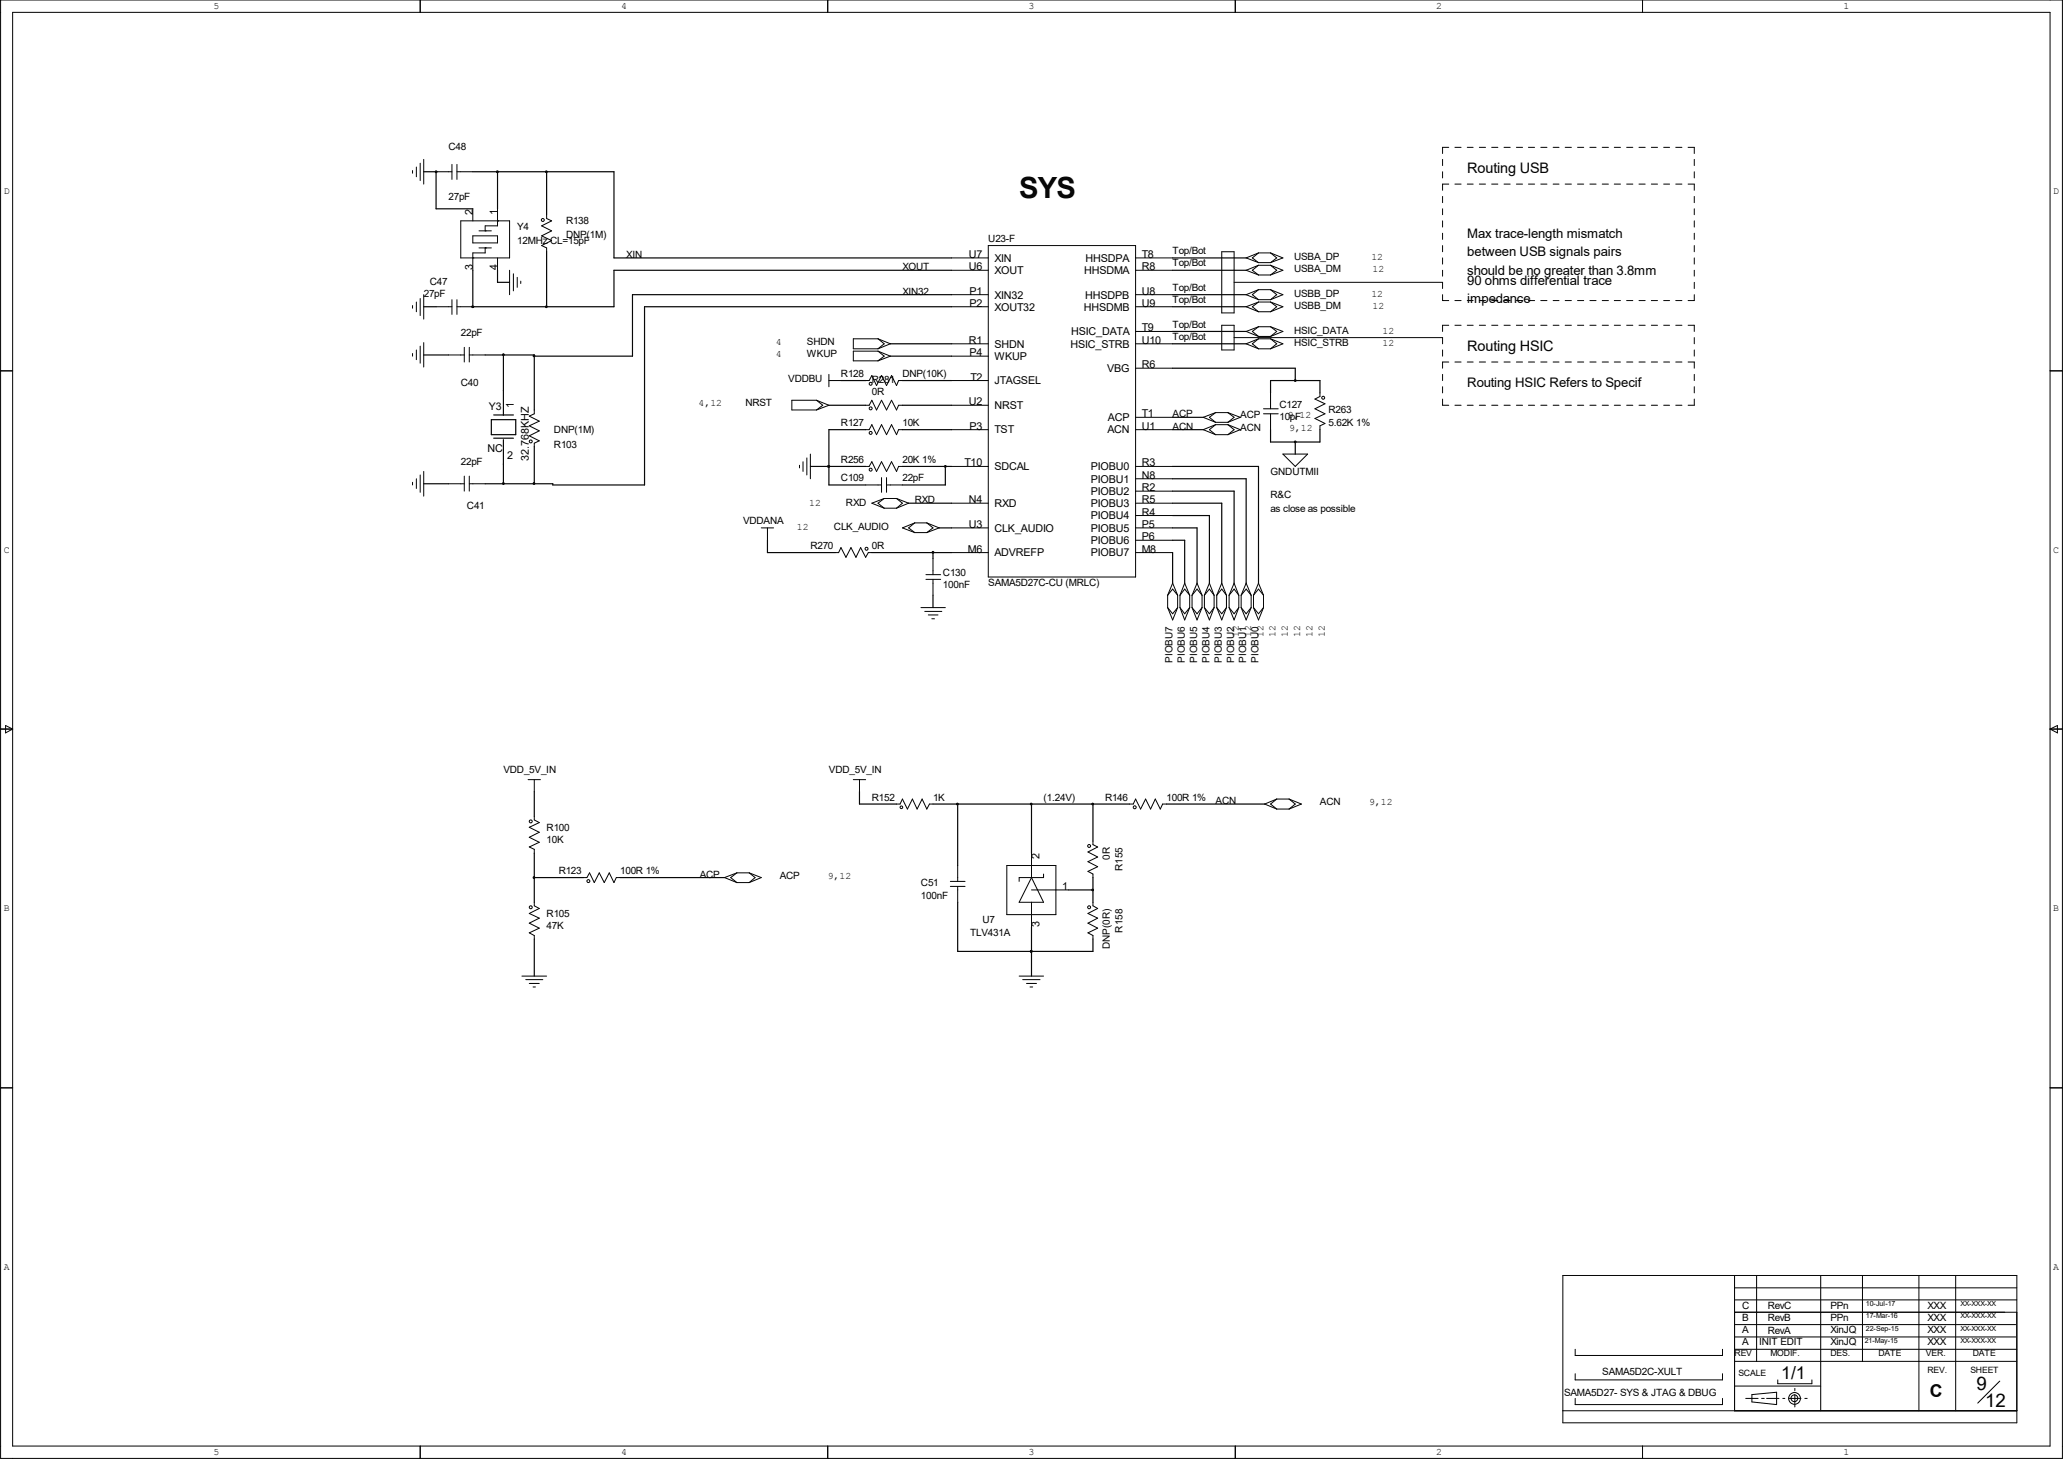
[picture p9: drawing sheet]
<svg xmlns="http://www.w3.org/2000/svg" width="297mm" height="210mm" viewBox="0 0 297 210" stroke-linecap="round" stroke-linejoin="round" font-family="sans-serif">
<g fill="none" stroke="#000" stroke-width=".14">
<path d="M.1 0h296.8v209.9h-296.8zM1.8 1.8h293.3v206.4h-293.3zM60.5 0v1.8M119.2 0v1.8M177.8 0v1.8M236.5 0v1.8M59.4 24.6v.3M59.9 24v1.4M60.5 23.5v2.5M61 22.9v3.6M62.8 24.7h2.3M65.1 23.7v2.1"/>
<path d="M65.8 24.7h2.3M65.8 23.7v2.1M66.3 31.8h7.1v5.3h-7.1zM68.1 37.1h.1M68.1 34h3.5v1h-3.5zM68.1 30.1v1.7M69 33.2h1.7M69 35.7h1.7M69.8 33.2h.1M69.8 35.7h.1M69.8 35.7v.7h-1.7v2.5M71.6 31.8h.1"/>
<path d="M71.6 30.1v2.4h-1.8v.7M71.6 37.1v1.8M73.4 38.9v3.5M73.9 39.4v2.5M74.5 39.9v1.5M78.7 30.9v.6l.7 .3-1.4 .7 1.4 .7-1.4 .8 1.4 .6-1.4 .7 .7 .4v.5M137 38.9h5.3M137 37.1h5.3M142.3 35.3h21.2v47.8h-21.2zM163.5 38.9h5.3M163.5 37.1h5.3M175.9 36.2h1.8v8.8h-1.8z"/>
<path d="M181.2 36.4h1.7M181.2 37.8h1.7M181.2 36.4l-1.8 .7 1.8 .7M181.2 36.4l-.9 .7 .9 .7M181.2 39.6h1.7M181.2 38.2h1.7M181.2 38.2l-1.8 .7 1.8 .7M181.2 38.2l-.9 .7 .9 .7M182.9 36.4l1.8 .7-1.8 .7M182.9 36.4l.9 .7-.9 .7M182.9 38.2l1.8 .7-1.8 .7M182.9 38.2l.9 .7-.9 .7"/>
<path d="M207.7 22.9v.9M207.7 24.7v.9M207.7 28.3v.9M207.7 30.1v.8M207.7 31.8v.9M207.7 33.6v.9M207.7 35.3v.9M207.7 37.1v.9M207.7 38.9v.9M208.6 26.5h-.9v.9M208.6 21.2h-.9v.9M209.5 26.5h.9"/>
<path d="M209.5 21.2h.9M211.2 26.5h.9M211.2 21.2h.9M213 26.5h.9M213 21.2h.9M214.8 26.5h.8M214.8 21.2h.8M216.5 26.5h.9M216.5 21.2h.9M218.3 26.5h.9M218.3 21.2h.9M220 26.5h.9"/>
<path d="M220 21.2h.9M221.8 26.5h.9M221.8 21.2h.9M223.6 26.5h.9M223.6 21.2h.9M225.3 26.5h.9M225.3 21.2h.9M227.1 26.5h.9M227.1 21.2h.9M228.9 26.5h.9M228.9 21.2h.9M230.7 26.5h.9"/>
<path d="M230.7 21.2h.9M232.4 26.5h.9M232.4 21.2h.9M234.2 26.5h.9M234.2 21.2h.9M236 26.5h.9M236 21.2h.9M237.7 26.5h.9M237.7 21.2h.9M239.5 26.5h.9M239.5 21.2h.9M241.3 26.5h.8"/>
<path d="M241.3 21.2h.8M243 26.5h.9v.9M243 21.2h.9v.9M243.9 22.9v.9M243.9 24.7v.9M243.9 28.3v.9M243.9 30.1v.8M243.9 31.8v.9M243.9 33.6v.9M243.9 35.3v.9M243.9 37.1v.9M243.9 38.9v.9"/>
<path d="M.1 53.4h1.7M59.4 44v.4M59.4 50.9v.4M59.9 43.5v1.4M59.9 50.4v1.4M60.5 43v2.4M60.5 49.8v2.5M61 42.4v3.5M61 49.3v3.5M62.8 44.2h2.3M64.6 51.1h2.2M65.1 43.1v2.2"/>
<path d="M65.8 43.1v2.2M65.8 44.2h2.3M66.8 50v2.1M67.6 50v2.1M67.6 51.1h2.2M75 40.5v.3M76.9 59v.6l-.7 .3 1.4 .7-1.4 .7 1.4 .7-1.4 .7 1.4 .8-.7 .3v.5M117.6 57.6h-3.6v1.4h3.6M117.6 57.6l1.7 .7-1.7 .7M117.6 57.6l.8 .7-.8 .7M119.3 54.8h1.8M119.3 53.9v1.8"/>
<path d="M124.6 58.3h.5l.4-.7 .7 1.4 .7-1.4 .7 1.4 .8-1.4 .7 1.4 .3-.7h.5M124.6 54.8h.5l.4-.7 .7 1.4 .7-1.4 .7 1.4 .8-1.4 .7 1.4 .3-.7h.5M126.4 50.5h-3.5v1.4h3.5M126.4 50.5l1.8 .8-1.8 .6M126.4 48.8h-3.5v1.4h3.5M126.4 50.5l.9 .8-.9 .6M126.4 48.8l1.8 .7-1.8 .7M126.4 48.8l.9 .7-.9 .7M137 58.3h5.3M137 54.8h5.3M137 44.2h5.3M137 49.5h5.3"/>
<path d="M137 42.4h5.3M137 51.3h5.3M163.5 44.2h5.3M163.5 49.5h5.3M163.5 42.4h5.3M163.5 47.7h5.3M163.5 53h5.3M175 59.4h1.8M175 59.4l-1.8 .7 1.8 .7M175 59.4l-.9 .7 .9 .7M175.9 46.8h1.8v3.6h-1.8zM176.8 59.4l1.8 .7-1.8 .7"/>
<path d="M176.8 59.4l.9 .7-.9 .7M177.7 40.6h30v.9M177.7 48.6h30v.9M181.2 50.2h1.7M181.2 48.8h1.7M181.2 48.4h1.7M181.2 47h1.7M181.2 47l-1.8 .7 1.8 .7M181.2 47l-.9 .7 .9 .7M181.2 43.1h1.7M181.2 41.7h1.7M181.2 41.7l-1.8 .7 1.8 .7"/>
<path d="M181.2 41.7l-.9 .7 .9 .7M181.2 44.9h1.7M181.2 43.5h1.7M181.2 43.5l-1.8 .7 1.8 .7M181.2 43.5l-.9 .7 .9 .7M181.2 48.8l-1.8 .7 1.8 .7M181.2 48.8l-.9 .7 .9 .7M181.9 58.8h2.1M181.9 59.6h2.1M182.9 56.6v2.2M182.9 59.6v2.2M182.9 47l1.8 .7-1.8 .7"/>
<path d="M182.9 47l.9 .7-.9 .7M182.9 41.7l1.8 .7-1.8 .7M182.9 41.7l.9 .7-.9 .7M182.9 43.5l1.8 .7-1.8 .7M182.9 43.5l.9 .7-.9 .7M182.9 48.8l1.8 .7-1.8 .7M182.9 48.8l.9 .7-.9 .7M190 56.6v.5l-.7 .3 1.5 .7-1.5 .7 1.5 .8-1.5 .6 1.5 .8-.8 .3v.5M207.7 42.4v.9h.9M207.7 50.4v.9M207.7 53.9v.9M207.7 55.7v.9"/>
<path d="M207.7 57.4v.9h.9M208.6 46.8h-.9v.9M208.6 52.1h-.9v.9M209.5 43.3h.9M209.5 46.8h.9M209.5 52.1h.9M209.5 58.3h.9M211.2 43.3h.9M211.2 46.8h.9M211.2 52.1h.9M211.2 58.3h.9M213 43.3h.9"/>
<path d="M213 46.8h.9M213 52.1h.9M213 58.3h.9M214.8 43.3h.8M214.8 46.8h.8M214.8 52.1h.8M214.8 58.3h.8M216.5 43.3h.9M216.5 46.8h.9M216.5 52.1h.9M216.5 58.3h.9M218.3 43.3h.9"/>
<path d="M218.3 46.8h.9M218.3 52.1h.9M218.3 58.3h.9M220 43.3h.9M220 46.8h.9M220 52.1h.9M220 58.3h.9M221.8 43.3h.9M221.8 46.8h.9M221.8 52.1h.9M221.8 58.3h.9M223.6 43.3h.9"/>
<path d="M223.6 46.8h.9M223.6 52.1h.9M223.6 58.3h.9M225.3 43.3h.9M225.3 46.8h.9M225.3 52.1h.9M225.3 58.3h.9M227.1 43.3h.9M227.1 46.8h.9M227.1 52.1h.9M227.1 58.3h.9M228.9 43.3h.9"/>
<path d="M228.9 46.8h.9M228.9 52.1h.9M228.9 58.3h.9M230.7 43.3h.9M230.7 46.8h.9M230.7 52.1h.9M230.7 58.3h.9M232.4 43.3h.9M232.4 46.8h.9M232.4 52.1h.9M232.4 58.3h.9M234.2 43.3h.9"/>
<path d="M234.2 46.8h.9M234.2 52.1h.9M234.2 58.3h.9M236 43.3h.9M236 46.8h.9M236 52.1h.9M236 58.3h.9M237.7 43.3h.9M237.7 46.8h.9M237.7 52.1h.9M237.7 58.3h.9M239.5 43.3h.9"/>
<path d="M239.5 46.8h.9M239.5 52.1h.9M239.5 58.3h.9M241.3 43.3h.8M241.3 46.8h.8M241.3 52.1h.8M241.3 58.3h.8M243 46.8h.9v.9M243 52.1h.9v.9M243.9 40.6v.9M243.9 42.4v.9h-.9M243.9 48.6v.9"/>
<path d="M243.9 50.4v.9M243.9 53.9v.9M243.9 55.7v.9M243.9 57.4v.9h-.9M295.1 53.4h1.8M59.4 69.4v.4M59.9 68.9v1.4M60.5 68.4v2.5M61 67.9v3.5M64.6 69.6h2.2M66.8 68.5v2.2M67.6 69.6h2.2"/>
<path d="M67.6 68.5v2.2M109.6 76h1.8M110.5 76v1.8M115.1 67v.4M115.6 66.5v1.4M116.2 65.9v2.5M116.7 65.4v3.5M120.2 79.5h.5l.4-.7 .7 1.4 .7-1.4 .7 1.4 .7-1.4 .7 1.4 .4-.7h.5M124.6 61.8h.5l.4-.7 .7 1.5 .7-1.5 .7 1.5 .8-1.5 .7 1.5 .3-.8h.5M124.6 69.8h2.3M124.6 67.1h.5l.4-.6 .7 1.4 .7-1.4 .7 1.4 .8-1.4 .7 1.4 .3-.8h.5M126.9 68.7v2.2"/>
<path d="M127.3 73.2h1.8M127.3 71.8l-1.8 .6 1.8 .8M127.3 71.8h1.8M127.3 71.8l-.9 .6 .9 .8M127.6 69.8h2.3M127.6 68.7v2.2M129.1 71.8l1.7 .6-1.7 .8M129.1 71.8l.8 .6-.8 .8M131.7 76.7h1.7M131.7 75.3l-1.8 .7 1.8 .7M131.7 75.3h1.7M131.7 75.3l-.9 .7 .9 .7"/>
<path d="M133.4 75.3l1.8 .7-1.8 .7M133.4 75.3l.9 .7-.9 .7M137 61.8h5.3M137 79.5h5.3M137 67.1h5.3M137 76h5.3M137 72.4h5.3M163.5 61.8h5.3M163.5 79.5h5.3M163.5 67.1h5.3M163.5 76h5.3M163.5 60.1h5.3"/>
<path d="M163.5 68.9h5.3M163.5 70.7h5.3M163.5 72.4h5.3M163.5 74.2h5.3M163.5 77.8h5.3M175 60.8h1.8M175 61.1h1.8M175 62.6h1.8M175 61.1l-1.8 .7 1.8 .8M175 61.1l-.9 .7 .9 .8M176.8 61.1l1.8 .7-1.8 .8M176.8 61.1l.9 .7-.9 .8"/>
<path d="M184.7 65.4h3.6l-1.8 1.7zM132.6 87.5h3.5M133.1 88h2.5M133.3 82.7h2.1M133.3 83.4h2.1M133.6 88.5h1.4M134.2 89.1h.3M134.3 80.4v2.3M134.3 83.4v2.3M168.1 87.5l.7 1.7 .7-1.7M168.1 85.7v1.8M168.1 85.7l.7-1.8 .7 1.8"/>
<path d="M168.1 87.5l.7 .8 .7-.8M168.1 85.7l.7-.9 .7 .9M169.5 85.7v1.8M169.9 87.5l.7 1.7 .7-1.7M169.9 85.7v1.8M169.9 85.7l.7-1.8 .7 1.8M169.9 87.5l.7 .8 .7-.8M169.9 85.7l.7-.9 .7 .9M171.3 85.7v1.8M171.6 87.5l.7 1.7 .8-1.7M171.6 85.7v1.8M171.6 85.7l.7-1.8 .8 1.8"/>
<path d="M171.6 87.5l.7 .8 .8-.8M171.6 85.7l.7-.9 .8 .9M173.1 85.7v1.8M173.4 87.5l.7 1.7 .7-1.7M173.4 85.7v1.8M173.4 85.7l.7-1.8 .7 1.8M173.4 87.5l.7 .8 .7-.8M173.4 85.7l.7-.9 .7 .9M174.8 85.7v1.8M175.2 87.5l.7 1.7 .7-1.7M175.2 85.7v1.8M175.2 85.7l.7-1.8 .7 1.8"/>
<path d="M175.2 87.5l.7 .8 .7-.8M175.2 85.7l.7-.9 .7 .9M176.6 85.7v1.8M177 87.5l.7 1.7 .7-1.7M177 85.7v1.8M177 85.7l.7-1.8 .7 1.8M177 87.5l.7 .8 .7-.8M177 85.7l.7-.9 .7 .9M178.4 85.7v1.8M178.7 87.5l.7 1.7 .7-1.7M178.7 85.7v1.8M178.7 85.7l.7-1.8 .7 1.8"/>
<path d="M178.7 87.5l.7 .8 .7-.8M178.7 85.7l.7-.9 .7 .9M180.1 85.7v1.8M180.5 87.5l.7 1.7 .7-1.7M180.5 85.7v1.8M180.5 85.7l.7-1.8 .7 1.8M180.5 87.5l.7 .8 .7-.8M180.5 85.7l.7-.9 .7 .9M181.9 85.7v1.8M.1 104.9h1.7M.8 104.4l1 .5-1 .6zM76 112.2h1.8"/>
<path d="M76.9 112.2v1.8M76.9 117.5v.5l.7 .4-1.4 .7 1.4 .7-1.4 .7 1.4 .7-1.4 .7 .7 .4v.5M122.9 112.2h1.7M123.7 112.2v1.8M129.1 115.7h.5l.3-.7 .7 1.5 .8-1.5 .6 1.5 .8-1.5 .6 1.5 .4-.8h.5M162.6 115.7h.6l.3-.7 .7 1.5 .7-1.5 .8 1.5 .6-1.5 .7 1.5 .4-.8h.5M183.8 115h1.8M183.8 116.5h1.8M183.8 115l-1.7 .7 1.7 .8M183.8 115l-.9 .7 .9 .8M185.6 115l1.8 .7-1.8 .8M185.6 115l.9 .7-.9 .8"/>
<path d="M295.1 104.9h1.8M295.1 104.9l1.1-.5v1.1zM76.9 129.9v.5l.7 .4-1.4 .7 1.4 .7-1.4 .7 1.4 .7-1.4 .7 .7 .4v.5M84 126.3h.5l.4-.7 .7 1.4 .7-1.4 .7 1.4 .7-1.4 .7 1.4 .3-.7h.6M106.1 125.6h1.8M106.1 127h1.8M106.1 125.6l-1.8 .7 1.8 .7M106.1 125.6l-.9 .7 .9 .7M107.9 125.6l1.7 .7-1.7 .7M107.9 125.6l.8 .7-.8 .7M136.8 126.9h2.1M136.8 127.6h2.1"/>
<path d="M137.9 124.6v2.3M137.9 127.6v2.3M144.9 124.6h7.1v7.1h-7.1zM148.5 126.3l1.7 3.6h-3.5zM148.5 122.8v3.5M148.5 129.9v3.5M148.5 128.1h5.3M150.2 125.8v.5h-3.5v.6M157.4 129.9v.5l.6 .4-1.4 .7 1.4 .7-1.4 .7 1.4 .7-1.4 .7 .8 .4v.5M157.4 121.1v.5l.6 .3-1.4 .7 1.4 .8-1.4 .6 1.4 .8-1.4 .6 .8 .4v.5M.1 156.6h1.7M75.1 140.5h3.6"/>
<path d="M75.7 141h2.4M76.2 141.6h1.4M76.8 142.1h.3M146.7 140.5h3.5M147.2 141h2.5M147.8 141.6h1.4M148.3 142.1h.4M295.1 156.6h1.8M225 183.6h65.4v21.2h-65.4zM226.8 194.2v.9h21.2v-.9M226.8 197.7v.9h21.2v-.9M249.7 185.4h40.7"/>
<path d="M249.7 192.4h40.5M249.7 190.7h40.5M249.7 188.9h40.7M249.7 187.1h40.7M249.7 196h40.7M249.7 183.6v19.5M249.7 199.5h12.4M249.7 194.2h40.7M252.9 183.6v12.4M255.9 198.6v.6h5v-.6M258.4 199.9v.3M262.1 183.6v19.5"/>
<path d="M268.1 183.6v12.4M276.3 183.6v19.5M281.6 183.6v19.5M287.9 198.8l-3.2 3.2M60.5 208.2v1.7M119.2 208.2v1.7M177.8 208.2v1.7M225 203.1h65.4M226.8 201.3v.9h21.2v-.9M236.5 208.2v1.7M251.3 201.3h1.8M252.2 200.7l3.6-.3v1.8l-3.6-.4z"/>
<path d="M253.6 201.3h.4M254.3 201.3h1.8M256.7 201.3h.3M257.5 201.3h1.8M258.4 200.7v1.8M259.8 201.3h.4"/>
<circle cx="78.1" cy="31.7" r=".21"/>
<circle cx="125.3" cy="58.8" r=".21"/>
<circle cx="125.3" cy="55.2" r=".21"/>
<circle cx="190.5" cy="57.3" r=".21"/>
<circle cx="76.4" cy="63.5" r=".21"/>
<circle cx="124.8" cy="79" r=".21"/>
<circle cx="125.3" cy="62.3" r=".21"/>
<circle cx="125.3" cy="67.6" r=".21"/>
<circle cx="76.4" cy="118.2" r=".21"/>
<circle cx="129.8" cy="116.2" r=".19"/>
<circle cx="163.4" cy="116.2" r=".21"/>
<circle cx="76.4" cy="130.6" r=".21"/>
<circle cx="84.7" cy="126.8" r=".21"/>
<circle cx="156.8" cy="121.8" r=".21"/>
<circle cx="156.8" cy="130.6" r=".21"/>
<circle cx="258.3" cy="201.3" r=".49"/>
<circle cx="258.4" cy="201.3" r=".85"/>
</g>
<g fill="none" stroke="#000" stroke-width=".17">
<path d="M61 24.7h1.8M62.8 24.7h.1M62.8 24.7v5.4h5.3M68.1 24.7h20.3v12.4h48.6M68.1 38.9v5.3M71.6 24.7v5.4M71.6 38.9v1.7h1.8M78.7 24.7v6.2M78.7 36.2v8M137 38.9h-48.6v5.3h-20.3M168.8 38.9h10.6M168.8 37.1h10.6"/>
<path d="M61 51.1h3.6M61 44.2h1.8M68.1 44.2h.1M69.8 51.1h7.1v7.9M71.1 59.7h2.8M72.5 51.1v8.7M119.3 58.3h5.3M121.1 54.8h3.5M128.2 51.3h8.8M128.2 49.5h8.8M129.9 58.3h7.1M129.9 54.8h7.1"/>
<path d="M137 44.2h-44.2v25.6h-13.2v-.2h-9.8M137 42.4h-45.9v8.9h-14.2M168.8 42.4h10.6M168.8 44.2h10.6M168.8 53h17.7v1.8M168.8 49.5h10.6M168.8 47.7h10.6M182.9 56.6v-1.8h7.1v1.8M61 69.6h3.6M70.7 60.4h3.6v2.2h-3.6zM71.1 63.1h2.8M72.5 63.3v6.3"/>
<path d="M76.9 64.3v5.3M110.5 77.8v1.7h9.7M116.7 67.1h7.9M119.3 67.1h.1M124.6 61.8h-5.3v8h5.3M125.5 79.5h11.5M129.9 61.8h7.1M129.9 67.1h7.1M130.8 72.4h6.2M134.3 79.5v.9M135.2 76h1.8M136.1 67.1v2.7h-6.2"/>
<path d="M168.8 61.8h4.4M168.8 67.1h12.4v16.8M168.8 76h3.5v7.9M168.8 79.5v4.4M168.8 77.8h1.8v6.1M168.8 74.2h5.3v9.7M168.8 72.4h7.1v11.5M168.8 70.7h8.9v13.2M168.8 68.9h10.6v15M168.8 60.1h4.4M182.9 61.8v1.8h7.1v-1.8M186.5 63.6v1.8"/>
<path d="M134.3 85.7v1.8M76.9 114v3.5M123.7 114v1.7h5.4M134.3 115.7h28.3M137.9 115.7v8.9M148.5 115.7v7.1M157.4 115.7v5.4M167.9 115.7h14.2M76.9 122.8v7.1M76.9 135.2v5.3M76.9 126.3h7.1M89.3 126.3h15"/>
<path d="M137.9 129.9v7h19.5v-1.7M148.5 136.9h.1M148.5 133.4v7.1M153.8 128.1h3.6M157.4 126.3v3.6"/>
</g>
<g fill="#000" stroke="#000" stroke-width=".14">
<path d="M71.5 24.6h.2v.2h-.2z" fill-rule="evenodd"/>
<path d="M67.9 44.1h.3v.1h-.3z" fill-rule="evenodd"/>
<circle cx="62.8" cy="24.7" r=".13"/>
<circle cx="78.7" cy="24.7" r=".13"/>
<circle cx="72.5" cy="51.1" r=".13"/>
<circle cx="76.9" cy="51.2" r=".13"/>
<circle cx="78.7" cy="44.2" r=".13"/>
<circle cx="186.5" cy="54.8" r=".13"/>
<circle cx="72.5" cy="69.6" r=".13"/>
<circle cx="76.9" cy="69.6" r=".13"/>
<circle cx="119.3" cy="67.1" r=".13"/>
<circle cx="134.3" cy="79.5" r=".13"/>
<circle cx="136.1" cy="67.1" r=".13"/>
<circle cx="186.5" cy="63.6" r=".13"/>
<circle cx="137.8" cy="115.7" r=".13"/>
<circle cx="148.5" cy="115.7" r=".13"/>
<circle cx="157.3" cy="115.7" r=".13"/>
<circle cx="76.9" cy="126.3" r=".13"/>
<circle cx="148.5" cy="136.9" r=".13"/>
<circle cx="157.3" cy="128.1" r=".13"/>
</g>
<text font-size="4.2" x="146.7" y="28.4">SYS</text>
<g font-size="2.7">
<text x="284.6" y="200">9</text>
<text x="285.8" y="202.5">12</text>
</g>
<g font-size="2.5">
<text x="256.5" y="198.5">1/1</text>
<text x="277.8" y="201.1">C</text>
</g>
<g font-size="2.1">
<text x="211.2" y="24.9">Routing USB</text>
<text x="211.2" y="50.5">Routing HSIC</text>
</g>
<g font-size="1.9">
<text x="211.2" y="34.3">Max trace-length mismatch</text>
<text x="211.2" y="36.9">between USB signals pairs</text>
<text x="211.2" y="39.5">should be no greater than 3.8mm</text>
<text x="211.2" y="41">90 ohms differential trace</text>
<text x="211.2" y="43.6">impedance</text>
<text x="211.2" y="55.7">Routing HSIC Refers to Specif</text>
</g>
<g font-size="1.6">
<text x="68.1" y="30.9" transform="rotate(-90 68.1 30.9)">2</text>
<text x="71.6" y="30.9" transform="rotate(-90 71.6 30.9)">1</text>
<text x="68.1" y="38.9" transform="rotate(-90 68.1 38.9)">3</text>
<text x="71.6" y="38.9" transform="rotate(-90 71.6 38.9)">4</text>
<text x="139.5" y="37.1">U7</text>
<text x="139.5" y="38.9">U6</text>
<text x="143.2" y="37.7">XIN</text>
<text x="143.2" y="39.5">XOUT</text>
<text x="156.1" y="39.5">HHSDMA</text>
<text x="156.3" y="37.7">HHSDPA</text>
<text x="164.4" y="38.9">R8</text>
<text x="164.4" y="37.1">T8</text>
<text x="139.6" y="42.4">P1</text>
<text x="139.6" y="44.2">P2</text>
<text x="143.2" y="43">XIN32</text>
<text x="143.2" y="44.7">XOUT32</text>
<text x="156" y="44.7">HHSDMB</text>
<text x="156.3" y="43">HHSDPB</text>
<text x="164.4" y="44.2">U9</text>
<text x="164.4" y="42.4">U8</text>
<text x="164.4" y="47.7">T9</text>
<text x="139.5" y="49.5">R1</text>
<text x="139.6" y="51.3">P4</text>
<text x="143.2" y="50">SHDN</text>
<text x="143.2" y="51.8">WKUP</text>
<text x="154.1" y="50">HSIC_STRB</text>
<text x="154.2" y="48.3">HSIC_DATA</text>
<text x="159.4" y="53.6">VBG</text>
<text x="164.4" y="49.5">U10</text>
<text x="164.4" y="53">R6</text>
<text x="74" y="58.7" transform="rotate(-90 74 58.7)">1</text>
<text x="139.5" y="58.3">U2</text>
<text x="139.7" y="54.8">T2</text>
<text x="143.2" y="55.3">JTAGSEL</text>
<text x="143.2" y="58.9">NRST</text>
<text x="70.2" y="65.1">NC</text>
<text x="139.6" y="61.8">P3</text>
<text x="143.2" y="62.4">TST</text>
<text x="159.4" y="62.4">ACN</text>
<text x="159.5" y="60.6">ACP</text>
<text x="164.4" y="61.8">U1</text>
<text x="164.4" y="60.1">T1</text>
<text x="73" y="66.1">2</text>
<text x="76.1" y="66.3" transform="rotate(-90 76.1 66.3)">32.768KHZ</text>
<text x="138.9" y="67.1">T10</text>
<text x="143.2" y="67.7">SDCAL</text>
<text x="157.1" y="67.7">PIOBU0</text>
<text x="157.1" y="69.5">PIOBU1</text>
<text x="157.1" y="71.2">PIOBU2</text>
<text x="164.4" y="67.1">R3</text>
<text x="164.4" y="68.9">N8</text>
<text x="164.4" y="70.7">R2</text>
<text x="139.5" y="76">U3</text>
<text x="139.5" y="72.4">N4</text>
<text x="143.2" y="76.5">CLK_AUDIO</text>
<text x="143.2" y="73">RXD</text>
<text x="157.1" y="73">PIOBU3</text>
<text x="157.1" y="74.8">PIOBU4</text>
<text x="157.1" y="76.5">PIOBU5</text>
<text x="164.4" y="72.4">R5</text>
<text x="164.4" y="74.2">R4</text>
<text x="164.4" y="76">P5</text>
<text x="164.4" y="77.8">P6</text>
<text x="139.4" y="79.5">M6</text>
<text x="143.2" y="80.1">ADVREFP</text>
<text x="157.1" y="78.3">PIOBU6</text>
<text x="157.1" y="80.1">PIOBU7</text>
<text x="164.4" y="79.5">M8</text>
<text x="149.7" y="123.7" transform="rotate(-90 149.7 123.7)">2</text>
<text x="152.9" y="128.1">1</text>
<text x="149.7" y="133.4" transform="rotate(-90 149.7 133.4)">3</text>
</g>
<text font-size="1.5" x="70.4" y="59">Y3</text>
<g font-size="1.4">
<text x="30.7" y="1.3">5</text>
<text x="89.4" y="1.3">4</text>
<text x="148.1" y="1.3">3</text>
<text x="206.8" y="1.3">2</text>
<text x="265.4" y="1.3">1</text>
<text x="64.6" y="21.5">C48</text>
<text x=".6" y="28">D</text>
<text x="64.6" y="28.8">27pF</text>
<text x="295.6" y="28">D</text>
<text x="74.5" y="33.1">Y4</text>
<text x="74.5" y="35.1">12MHz CL=15pF</text>
<text x="81.5" y="32.2">R138</text>
<text x="81.5" y="34.3">DNP(1M)</text>
<text x="142.3" y="34.8">U23-F</text>
<text x="61.9" y="41">C47</text>
<text x="90.2" y="37.1">XIN</text>
<text x="129.9" y="38.9">XOUT</text>
<text x="168.8" y="41.9">Top/Bot</text>
<text x="168.8" y="38.4">Top/Bot</text>
<text x="168.8" y="36.6">Top/Bot</text>
<text x="186.3" y="37.5">USBA_DP</text>
<text x="186.3" y="39.2">USBA_DM</text>
<text x="197.4" y="37.5">12</text>
<text x="197.6" y="39.2">12</text>
<text x="61" y="42.8">27pF</text>
<text x="129.9" y="42.4">XIN32</text>
<text x="168.8" y="47.2">Top/Bot</text>
<text x="168.8" y="43.6">Top/Bot</text>
<text x="186.3" y="42.8">USBB_DP</text>
<text x="186.3" y="44.5">USBB_DM</text>
<text x="197.4" y="42.8">12</text>
<text x="197.6" y="44.5">12</text>
<text x="66.3" y="48.3">22pF</text>
<text x="111.7" y="51.4">4</text>
<text x="111.7" y="49.7">4</text>
<text x="116.2" y="51.4">WKUP</text>
<text x="116.2" y="49.7">SHDN</text>
<text x="168.8" y="48.9">Top/Bot</text>
<text x="186.3" y="48">HSIC_DATA</text>
<text x="186.3" y="49.8">HSIC_STRB</text>
<text x="199.1" y="48">12</text>
<text x="199.1" y="49.8">12</text>
<text x="66.3" y="55.6">C40</text>
<text x="100.6" y="58.5">4,12</text>
<text x="107.3" y="58.5">NRST</text>
<text x="113.5" y="54.9">VDDBU</text>
<text x="121.1" y="54.3">R128</text>
<text x="125.5" y="55.2">R281</text>
<text x="125.5" y="56.9">0R</text>
<text x="129.9" y="54.3">DNP(10K)</text>
<text x="184.2" y="58.7">C127</text>
<text x="191.3" y="59.5">R263</text>
<text x="79.8" y="64.5">R103</text>
<text x="79.8" y="62.3">DNP(1M)</text>
<text x="121.1" y="61.3">R127</text>
<text x="129.9" y="61.3">10K</text>
<text x="168.8" y="61.8">ACN</text>
<text x="168.8" y="60.1">ACP</text>
<text x="178.6" y="60.2">ACP</text>
<text x="178.6" y="62">ACN</text>
<text x="184.2" y="60.4">10pF</text>
<text x="185.4" y="60.2">9,12</text>
<text x="185.6" y="62">9,12</text>
<text x="191.3" y="61.3">5.62K 1%</text>
<text x="66.3" y="66.9">22pF</text>
<text x="121.1" y="69.3">C109</text>
<text x="121.1" y="66.6">R256</text>
<text x="129.9" y="69.3">22pF</text>
<text x="129.9" y="66.6">20K 1%</text>
<text x="182.9" y="71.8">R&amp;C</text>
<text x="182.9" y="68.4">GNDUTMII</text>
<text x="67.2" y="73.3">C41</text>
<text x="107" y="75.5">VDDANA</text>
<text x="114.7" y="76.3">12</text>
<text x="116.5" y="72.8">12</text>
<text x="120.1" y="76.3">CLK_AUDIO</text>
<text x="121.8" y="72.8">RXD</text>
<text x="131.7" y="72.4">RXD</text>
<text x="182.9" y="73.7">as close as possible</text>
<text x=".6" y="79.6">C</text>
<text x="116.7" y="79">R270</text>
<text x="125.5" y="79">0R</text>
<text x="135.8" y="82.9">C130</text>
<text x="295.6" y="79.6">C</text>
<text x="135.8" y="84.6">100nF</text>
<text x="142.3" y="84.3">SAMA5D27C-CU (MRLC)</text>
<text x="168.8" y="95.4" transform="rotate(-90 168.8 95.4)">PIOBU7</text>
<text x="170.6" y="95.4" transform="rotate(-90 170.6 95.4)">PIOBU6</text>
<text x="172.3" y="95.4" transform="rotate(-90 172.3 95.4)">PIOBU5</text>
<text x="174.1" y="95.4" transform="rotate(-90 174.1 95.4)">PIOBU4</text>
<text x="175.9" y="95.4" transform="rotate(-90 175.9 95.4)">PIOBU3</text>
<text x="177.7" y="95.4" transform="rotate(-90 177.7 95.4)">PIOBU2</text>
<text x="178.3" y="91.7" transform="rotate(-90 178.3 91.7)">12</text>
<text x="179.4" y="95.4" transform="rotate(-90 179.4 95.4)">PIOBU1</text>
<text x="180.1" y="91.7" transform="rotate(-90 180.1 91.7)">12</text>
<text x="181.2" y="95.4" transform="rotate(-90 181.2 95.4)">PIOBU0</text>
<text x="181.9" y="91.7" transform="rotate(-90 181.9 91.7)">12</text>
<text x="183.6" y="91.7" transform="rotate(-90 183.6 91.7)">12</text>
<text x="185.4" y="91.7" transform="rotate(-90 185.4 91.7)">12</text>
<text x="187.2" y="91.7" transform="rotate(-90 187.2 91.7)">12</text>
<text x="189" y="91.7" transform="rotate(-90 189 91.7)">12</text>
<text x="190.8" y="91.7" transform="rotate(-90 190.8 91.7)">12</text>
<text x="72.5" y="111.3">VDD_5V_IN</text>
<text x="119.3" y="111.3">VDD_5V_IN</text>
<text x="78.7" y="119.6">R100</text>
<text x="125.5" y="115.2">R152</text>
<text x="134.3" y="115.2">1K</text>
<text x="150.2" y="115.2">(1.24V)</text>
<text x="159.1" y="115.2">R146</text>
<text x="167.9" y="115.2">100R 1%</text>
<text x="175" y="115.7">ACN</text>
<text x="190" y="115.9">ACN</text>
<text x="197.1" y="115.9">9,12</text>
<text x="78.7" y="121.4">10K</text>
<text x="80.4" y="125.8">R123</text>
<text x="89.3" y="125.8">100R 1%</text>
<text x="159.8" y="123.8" transform="rotate(-90 159.8 123.8)">0R</text>
<text x="161.6" y="125.4" transform="rotate(-90 161.6 125.4)">R155</text>
<text x=".6" y="131.2">B</text>
<text x="78.7" y="132">R105</text>
<text x="100.8" y="126.3">ACP</text>
<text x="112.3" y="126.5">ACP</text>
<text x="119.2" y="126.5">9,12</text>
<text x="132.6" y="127.6">C51</text>
<text x="132.6" y="129.4">100nF</text>
<text x="295.6" y="131.2">B</text>
<text x="78.7" y="133.8">47K</text>
<text x="139.7" y="134.7">TLV431A</text>
<text x="141.4" y="132.9">U7</text>
<text x="159.8" y="136.7" transform="rotate(-90 159.8 136.7)">DNP(0R)</text>
<text x="161.6" y="134.2" transform="rotate(-90 161.6 134.2)">R158</text>
<text x=".6" y="182.8">A</text>
<text x="295.6" y="182.8">A</text>
<text x="250.8" y="188.4">C</text>
<text x="250.8" y="191.9">A</text>
<text x="250.8" y="190.2">B</text>
<text x="254.5" y="188.4">RevC</text>
<text x="254.5" y="190.2">RevB</text>
<text x="263.5" y="190.2">PPn</text>
<text x="263.5" y="191.9">XinJQ</text>
<text x="263.5" y="188.4">PPn</text>
<text x="277.5" y="188.4">XXX</text>
<text x="277.5" y="190.2">XXX</text>
<text x="277.5" y="191.9">XXX</text>
<text x="230.7" y="197.9">SAMA5D2C-XULT</text>
<text x="250.8" y="193.7">A</text>
<text x="253.3" y="193.7">INIT EDIT</text>
<text x="254.5" y="192.1">RevA</text>
<text x="263.5" y="193.7">XinJQ</text>
<text x="277.5" y="193.7">XXX</text>
<text x="225.2" y="200.9">SAMA5D27- SYS &amp; JTAG &amp; DBUG</text>
<text x="30.7" y="209.5">5</text>
<text x="89.4" y="209.5">4</text>
<text x="148.1" y="209.5">3</text>
<text x="206.8" y="209.5">2</text>
<text x="265.4" y="209.5">1</text>
</g>
<g font-size="1.3">
<text x="249.7" y="195.2">REV</text>
<text x="254.9" y="195.2">MODIF.</text>
<text x="263.5" y="195.2">DES.</text>
<text x="270.4" y="195.2">DATE</text>
<text x="277.3" y="195.2">VER.</text>
<text x="277.5" y="197.6">REV.</text>
<text x="283.7" y="197.6">SHEET</text>
<text x="284" y="195.2">DATE</text>
<text x="250.3" y="198.1">SCALE</text>
</g>
<g font-size="1">
<text x="268.6" y="189.8">17-Mar-16</text>
<text x="268.6" y="191.6">22-Sep-15</text>
<text x="268.6" y="188">10-Jul-17</text>
<text x="282.2" y="188">XX-XXX-XX</text>
<text x="282.2" y="191.6">XX-XXX-XX</text>
<text x="282.2" y="189.8">XX-XXX-XX</text>
<text x="268.5" y="193.3">21-May-15</text>
<text x="282.2" y="193.3">XX-XXX-XX</text>
</g>
</svg>
